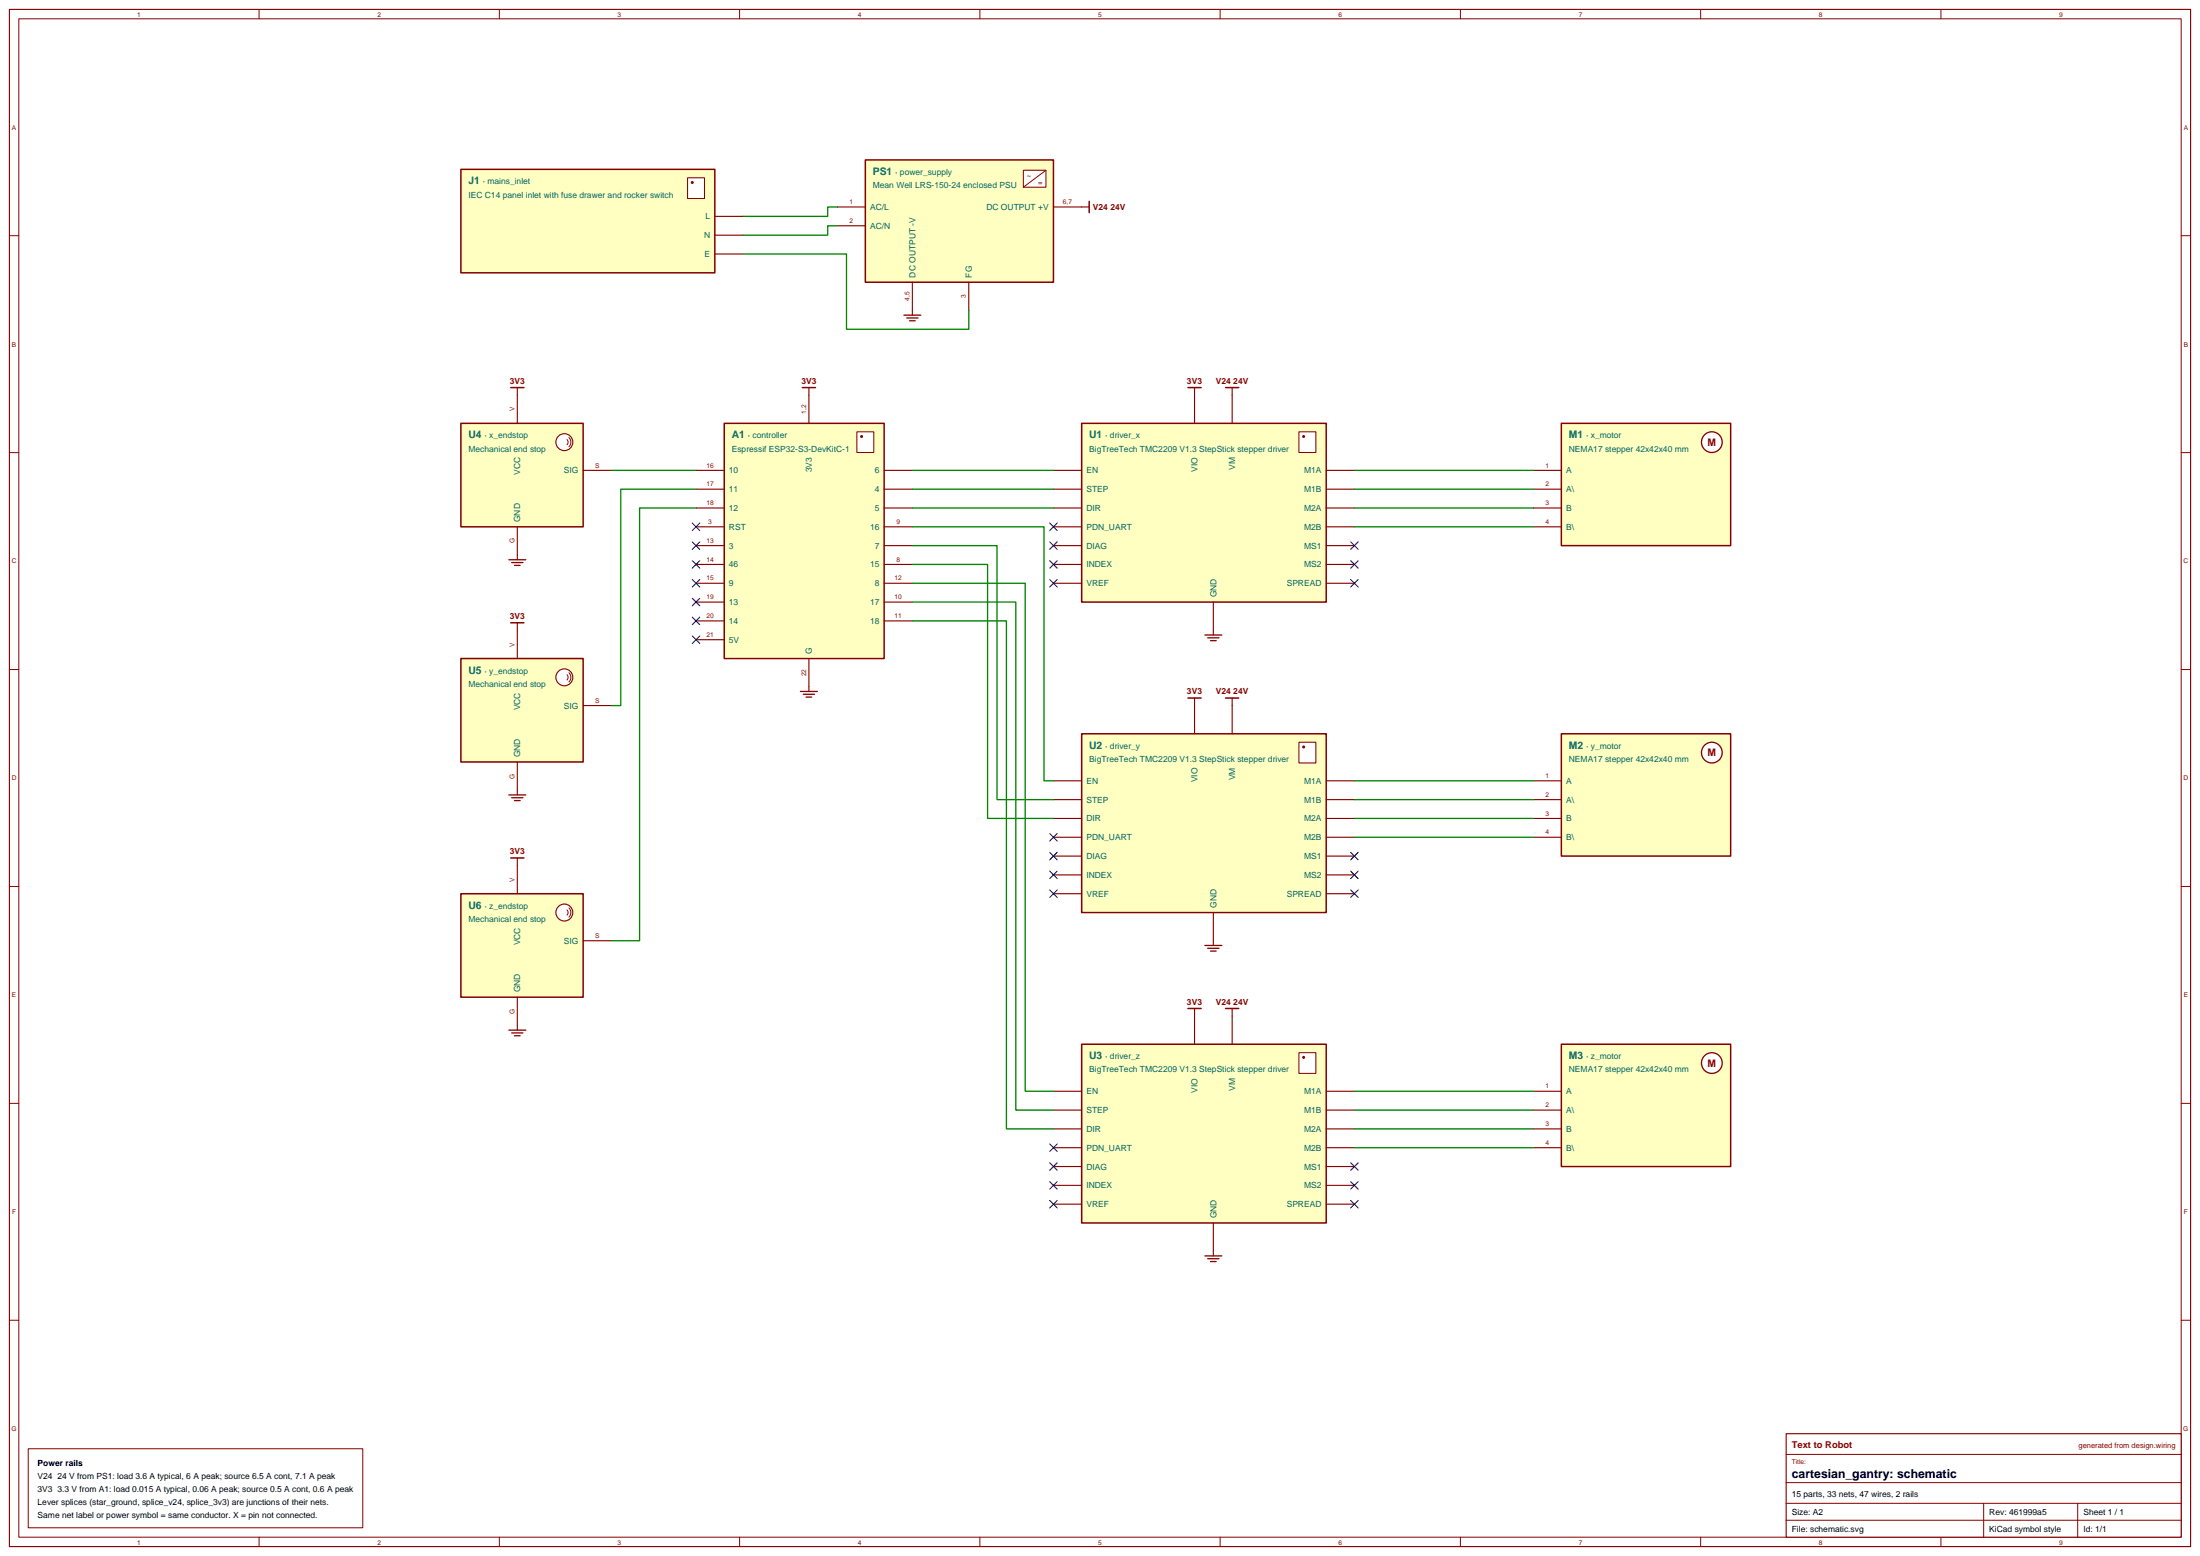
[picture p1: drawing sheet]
<svg xmlns="http://www.w3.org/2000/svg" width="825mm" height="583mm" viewBox="0 0 825 583" stroke-linecap="round" stroke-linejoin="round" font-family="sans-serif">
<path d="M3.5 3.5h818.1v576.5h-818.1z" fill="none" stroke="#850000" stroke-width=".42"/>
<g fill="none" stroke="#850000" stroke-width=".38">
<path d="M7.1 7.1h811v569.3h-811zM97.2 3.5v3.6M187.3 3.5v3.6M277.4 3.5v3.6M367.5 3.5v3.6M457.6 3.5v3.6M547.7 3.5v3.6M637.9 3.5v3.6M728 3.5v3.6M3.5 88.4h3.6M818.1 88.4h3.5M3.5 169.7h3.6"/>
<path d="M818.1 169.7h3.5M3.5 251.1h3.6M818.1 251.1h3.5M3.5 332.4h3.6M818.1 332.4h3.5M3.5 413.8h3.6M818.1 413.8h3.5M3.5 495.1h3.6M818.1 495.1h3.5M97.2 576.4v3.6M187.3 576.4v3.6M277.4 576.4v3.6"/>
<path d="M367.5 576.4v3.6M457.6 576.4v3.6M547.7 576.4v3.6M637.9 576.4v3.6M728 576.4v3.6"/>
</g>
<path d="M585.6 275.2h63.5v45.8h-63.5z" fill="#ffffc2" stroke="#850000" stroke-width=".56"/>
<circle cx="642.1" cy="282.2" r="3.9" fill="#fff" stroke="#850000" stroke-width=".49"/>
<path d="M575 292.8h10.6M575 299.9h10.6M575 306.9h10.6M575 314h10.6" fill="none" stroke="#850000" stroke-width=".42"/>
<path d="M172.9 246.9h45.8v38.9h-45.8z" fill="#ffffc2" stroke="#850000" stroke-width=".56"/>
<circle cx="211.7" cy="254" r="3.2" fill="#fff" stroke="#850000" stroke-width=".42"/>
<path d="M212.7 253l.4 1.2-.4 .8M213.4 252.3l.6 .9 .1 1.1-.7 1.4" fill="none" stroke="#850000" stroke-width=".38"/>
<path d="M194 236.4v10.5M218.7 264.6h10.6M194 285.8v10.5" fill="none" stroke="#850000" stroke-width=".42"/>
<path d="M585.6 158.8h63.5v45.8h-63.5z" fill="#ffffc2" stroke="#850000" stroke-width=".56"/>
<circle cx="642.1" cy="165.8" r="3.9" fill="#fff" stroke="#850000" stroke-width=".49"/>
<path d="M575 176.4h10.6M575 183.4h10.6M575 190.5h10.6M575 197.6h10.6" fill="none" stroke="#850000" stroke-width=".42"/>
<path d="M172.9 158.8h45.8v38.8h-45.8z" fill="#ffffc2" stroke="#850000" stroke-width=".56"/>
<circle cx="211.7" cy="165.8" r="3.2" fill="#fff" stroke="#850000" stroke-width=".42"/>
<path d="M212.7 164.8l.4 1.2-.4 .8M213.4 164.1l.6 .9 .1 1.1-.7 1.4" fill="none" stroke="#850000" stroke-width=".38"/>
<path d="M194 148.2v10.6M218.7 176.4h10.6M194 197.6v10.5" fill="none" stroke="#850000" stroke-width=".42"/>
<path d="M585.6 391.6h63.5v45.8h-63.5z" fill="#ffffc2" stroke="#850000" stroke-width=".56"/>
<circle cx="642.1" cy="398.6" r="3.9" fill="#fff" stroke="#850000" stroke-width=".49"/>
<path d="M575 409.2h10.6M575 416.3h10.6M575 423.3h10.6M575 430.4h10.6" fill="none" stroke="#850000" stroke-width=".42"/>
<path d="M172.9 335.1h45.8v38.8h-45.8z" fill="#ffffc2" stroke="#850000" stroke-width=".56"/>
<circle cx="211.7" cy="342.2" r="3.2" fill="#fff" stroke="#850000" stroke-width=".42"/>
<path d="M212.7 341.2l.4 1.2-.4 .8M213.4 340.5l.6 .9 .1 1.1-.7 1.4" fill="none" stroke="#850000" stroke-width=".38"/>
<path d="M194 324.6v10.5M218.7 352.8h10.6M194 373.9v10.6" fill="none" stroke="#850000" stroke-width=".42"/>
<path d="M324.6 60h70.5v45.8h-70.5z" fill="#ffffc2" stroke="#850000" stroke-width=".56"/>
<path d="M383.8 63.9h8.5v6.3h-8.5z" fill="#fff" stroke="#850000" stroke-width=".39"/>
<path d="M392.3 63.9l-8.5 6.3" fill="none" stroke="#850000" stroke-width=".38"/>
<path d="M314 77.6h10.6M395.1 77.6h10.6M314 84.7h10.6M342.2 105.8v10.6M363.4 105.8v10.6" fill="none" stroke="#850000" stroke-width=".42"/>
<path d="M271.6 158.8h60v88.1h-60z" fill="#ffffc2" stroke="#850000" stroke-width=".56"/>
<path d="M321.4 161.9h6.3v7.8h-6.3z" fill="#fff" stroke="#850000" stroke-width=".39"/>
<circle cx="323.1" cy="163.7" r=".56" fill="#850000"/>
<g fill="none" stroke="#850000" stroke-width=".42">
<path d="M303.4 148.2v10.6M261.1 176.4h10.5M331.6 176.4h10.6M261.1 197.6h10.5M261.1 183.4h10.5M261.1 190.5h10.5M331.6 197.6h10.6M331.6 183.4h10.6M331.6 190.5h10.6M261.1 204.6h10.5M261.1 211.7h10.5M261.1 218.7h10.5"/>
<path d="M331.6 204.6h10.6M331.6 211.7h10.6M331.6 218.7h10.6M261.1 225.8h10.5M261.1 232.8h10.5M261.1 239.9h10.5M331.6 225.8h10.6M331.6 232.8h10.6M303.4 246.9v10.6"/>
</g>
<path d="M405.7 158.8h91.7v67h-91.7z" fill="#ffffc2" stroke="#850000" stroke-width=".56"/>
<path d="M487.2 161.9h6.3v7.8h-6.3z" fill="#fff" stroke="#850000" stroke-width=".39"/>
<circle cx="489" cy="163.7" r=".56" fill="#850000"/>
<g fill="none" stroke="#850000" stroke-width=".42">
<path d="M448 148.2v10.6M462.1 148.2v10.6M395.1 176.4h10.6M497.4 176.4h10.6M395.1 183.4h10.6M395.1 190.5h10.6M395.1 197.6h10.6M497.4 183.4h10.6M497.4 190.5h10.6M497.4 197.6h10.6M395.1 204.6h10.6M395.1 211.7h10.6"/>
<path d="M395.1 218.7h10.6M497.4 204.6h10.6M497.4 211.7h10.6M497.4 218.7h10.6M455.1 225.8v10.6"/>
</g>
<path d="M405.7 275.2h91.7v67h-91.7z" fill="#ffffc2" stroke="#850000" stroke-width=".56"/>
<path d="M487.2 278.3h6.3v7.8h-6.3z" fill="#fff" stroke="#850000" stroke-width=".39"/>
<circle cx="489" cy="280.1" r=".56" fill="#850000"/>
<g fill="none" stroke="#850000" stroke-width=".42">
<path d="M448 264.6v10.6M462.1 264.6v10.6M395.1 292.8h10.6M395.1 299.9h10.6M497.4 292.8h10.6M497.4 299.9h10.6M395.1 306.9h10.6M395.1 314h10.6M497.4 306.9h10.6M497.4 314h10.6M395.1 321h10.6M395.1 328.1h10.6"/>
<path d="M395.1 335.1h10.6M497.4 321h10.6M497.4 328.1h10.6M497.4 335.1h10.6M455.1 342.2v10.6"/>
</g>
<path d="M405.7 391.6h91.7v67h-91.7z" fill="#ffffc2" stroke="#850000" stroke-width=".56"/>
<path d="M487.2 394.8h6.3v7.7h-6.3z" fill="#fff" stroke="#850000" stroke-width=".39"/>
<circle cx="489" cy="396.5" r=".56" fill="#850000"/>
<g fill="none" stroke="#850000" stroke-width=".42">
<path d="M448 381v10.6M462.1 381v10.6M395.1 409.2h10.6M395.1 416.3h10.6M497.4 409.2h10.6M497.4 416.3h10.6M395.1 423.3h10.6M395.1 430.4h10.6M395.1 437.4h10.6M497.4 423.3h10.6M497.4 430.4h10.6M497.4 437.4h10.6"/>
<path d="M395.1 444.5h10.6M395.1 451.6h10.6M455.1 458.6v10.6M497.4 444.5h10.6M497.4 451.6h10.6"/>
</g>
<path d="M172.9 63.5h95.2v38.8h-95.2z" fill="#ffffc2" stroke="#850000" stroke-width=".56"/>
<path d="M257.9 66.7h6.3v7.7h-6.3z" fill="#fff" stroke="#850000" stroke-width=".39"/>
<circle cx="259.6" cy="68.4" r=".56" fill="#850000"/>
<g fill="none" stroke="#850000" stroke-width=".42">
<path d="M405.7 77.6h2.8M268.1 81.1h10.6M268.1 88.2h10.6M268.1 95.2h10.6M342.2 116.4v1.8M194 145.3v2.9M303.4 145.3v2.9M448 145.3v2.9M462.1 145.3v2.9M194 208.1v1.8M194 233.5v2.9M455.1 236.4v1.7"/>
<path d="M303.4 257.5v1.8M448 261.8v2.8M462.1 261.8v2.8M194 296.3v1.8M194 321.7v2.9M455.1 352.8v1.7M448 378.2v2.8M462.1 378.2v2.8M194 384.5v1.8M455.1 469.2v1.8"/>
</g>
<path d="M408.5 75.5v4.2M191.6 145.3h4.9M300.9 145.3h5M445.6 145.3h4.9M459.7 145.3h4.9M191.6 233.5h4.9M445.6 261.8h4.9M459.7 261.8h4.9M191.6 321.7h4.9M445.6 378.2h4.9M459.7 378.2h4.9" fill="none" stroke="#850000" stroke-width=".56"/>
<g fill="none" stroke="#850000" stroke-width=".49">
<path d="M339 118.2h6.4M340.1 119.2h4.2M341.1 120.3h2.2M190.9 209.9h6.3M191.9 211h4.2M193 212h2.1M451.9 238.1h6.4M453 239.2h4.2M300.2 259.3h6.4M454 240.2h2.1M301.3 260.4h4.2M302.3 261.4h2.1"/>
<path d="M190.9 298.1h6.3M191.9 299.2h4.2M193 300.2h2.1M451.9 354.5h6.4M453 355.6h4.2M454 356.7h2.1M190.9 386.3h6.3M191.9 387.4h4.2M193 388.4h2.1M451.9 471h6.4M453 472h4.2M454 473.1h2.1"/>
</g>
<g fill="none" stroke="#0000c7" stroke-width=".42">
<path d="M259.6 196.1l2.9 2.9M262.5 196.1l-2.9 2.9M393.7 196.1l2.8 2.9M396.5 196.1l-2.8 2.9M259.6 203.2l2.9 2.8M259.6 210.3l2.9 2.8M259.6 217.3l2.9 2.8M262.5 203.2l-2.9 2.8M262.5 210.3l-2.9 2.8M262.5 217.3l-2.9 2.8M393.7 203.2l2.8 2.8M393.7 210.3l2.8 2.8"/>
<path d="M393.7 217.3l2.8 2.8M396.5 203.2l-2.8 2.8M396.5 210.3l-2.8 2.8M396.5 217.3l-2.8 2.8M506.6 203.2l2.8 2.8M506.6 210.3l2.8 2.8M506.6 217.3l2.8 2.8M509.4 203.2l-2.8 2.8M509.4 210.3l-2.8 2.8M509.4 217.3l-2.8 2.8M259.6 224.4l2.9 2.8M259.6 231.4l2.9 2.8"/>
<path d="M259.6 238.5l2.9 2.8M262.5 224.4l-2.9 2.8M262.5 231.4l-2.9 2.8M262.5 238.5l-2.9 2.8M393.7 312.6l2.8 2.8M393.7 319.6l2.8 2.8M396.5 312.6l-2.8 2.8M396.5 319.6l-2.8 2.8M506.6 319.6l2.8 2.8M509.4 319.6l-2.8 2.8M393.7 326.7l2.8 2.8M393.7 333.7l2.8 2.8"/>
<path d="M396.5 326.7l-2.8 2.8M396.5 333.7l-2.8 2.8M506.6 326.7l2.8 2.8M506.6 333.7l2.8 2.8M509.4 326.7l-2.8 2.8M509.4 333.7l-2.8 2.8M393.7 429l2.8 2.8M393.7 436l2.8 2.9M396.5 429l-2.8 2.8M396.5 436l-2.8 2.9M506.6 436l2.8 2.9M509.4 436l-2.8 2.9"/>
<path d="M393.7 443.1l2.8 2.8M393.7 450.1l2.8 2.9M396.5 443.1l-2.8 2.8M396.5 450.1l-2.8 2.9M506.6 443.1l2.8 2.8M506.6 450.1l2.8 2.9M509.4 443.1l-2.8 2.8M509.4 450.1l-2.8 2.9"/>
</g>
<g fill="none" stroke="#008500" stroke-width=".49">
<path d="M314 77.6h-3.6v3.5h-31.7M278.7 95.2h38.8v28.3h45.9v-7.1M314 84.7h-3.6v3.5h-31.7M229.3 176.4h31.8M342.2 176.4h52.9M508 176.4h67M261.1 190.5h-21.2v162.3h-10.6M261.1 183.4h-28.3v81.2h-3.5M342.2 197.6h49.4v95.2h3.5M342.2 183.4h52.9M342.2 190.5h52.9M508 183.4h67"/>
<path d="M508 190.5h67M508 197.6h67M342.2 218.7h42.3v190.5h10.6M342.2 204.6h31.7v95.3h21.2M342.2 211.7h28.2v95.2h24.7M342.2 225.8h38.8v190.5h14.1M342.2 232.8h35.3v190.5h17.6M508 292.8h67M508 299.9h67M508 306.9h67M508 314h67M508 409.2h67"/>
<path d="M508 416.3h67M508 423.3h67M508 430.4h67"/>
</g>
<path d="M10.6 543.3h125.5v29.6h-125.5z" fill="#fff" stroke="#850000" stroke-width=".38"/>
<path d="M669.9 537.6h148.2v38.8h-148.2z" fill="#fff" stroke="#850000" stroke-width=".42"/>
<path d="M669.9 545.4h148.2M669.9 556h148.2M669.9 563.7h148.2M669.9 570.1h148.2M744 563.7v12.7M779.3 563.7v12.7" fill="none" stroke="#850000" stroke-width=".38"/>
<text font-size="4.6" x="672" y="554.2">cartesian_gantry: schematic</text>
<g font-size="3.9" fill="#006363">
<text x="327.4" y="65.6">PS1</text>
<text x="175.7" y="69.1">J1</text>
<text x="175.7" y="164.4">U4</text>
<text x="274.5" y="164.4">A1</text>
<text x="408.5" y="164.4">U1</text>
<text x="588.4" y="164.4">M1</text>
<text x="175.7" y="252.6">U5</text>
<text x="408.5" y="280.8">U2</text>
<text x="588.4" y="280.8">M2</text>
<text x="175.7" y="340.8">U6</text>
<text x="408.5" y="397.2">U3</text>
<text x="588.4" y="397.2">M3</text>
</g>
<g font-size="3.9" fill="#850000">
<text x="640.4" y="167.2">M</text>
<text x="640.4" y="283.6">M</text>
<text x="640.4" y="400">M</text>
</g>
<text font-size="3.5" fill="#850000" x="672" y="542.9">Text to Robot</text>
<g font-size="3.2" fill="#006363">
<text x="335.8" y="65.6">· power_supply</text>
<text x="181.1" y="69.1">· mains_inlet</text>
<text x="327.4" y="70.6">Mean Well LRS-150-24 enclosed PSU</text>
<text x="175.7" y="74.1">IEC C14 panel inlet with fuse drawer and rocker switch</text>
<text x="264.6" y="82.3">L</text>
<text x="326.3" y="78.7">AC/L</text>
<text x="370" y="78.7">DC OUTPUT +V</text>
<text x="264.1" y="89.3">N</text>
<text x="326.3" y="85.8">AC/N</text>
<text x="264.2" y="96.4">E</text>
<text x="343.3" y="104.1" transform="rotate(-90 343.3 104.1)">DC OUTPUT -V</text>
<text x="364.5" y="104.1" transform="rotate(-90 364.5 104.1)">FG</text>
<text x="181.7" y="164.4">· x_endstop</text>
<text x="280.5" y="164.4">· controller</text>
<text x="414.6" y="164.4">· driver_x</text>
<text x="594.9" y="164.4">· x_motor</text>
<text x="175.7" y="169.3">Mechanical end stop</text>
<text x="274.5" y="169.3">Espressif ESP32-S3-DevKitC-1</text>
<text x="408.5" y="169.3">BigTreeTech TMC2209 V1.3 StepStick stepper driver</text>
<text x="588.4" y="169.3">NEMA17 stepper 42x42x40 mm</text>
<text x="195.2" y="178.2" transform="rotate(-90 195.2 178.2)">VCC</text>
<text x="211.5" y="177.5">SIG</text>
<text x="273.4" y="177.5">10</text>
<text x="304.5" y="177.1" transform="rotate(-90 304.5 177.1)">3V3</text>
<text x="328.1" y="177.5">6</text>
<text x="407.5" y="177.5">EN</text>
<text x="449.2" y="176.9" transform="rotate(-90 449.2 176.9)">VIO</text>
<text x="463.3" y="176.2" transform="rotate(-90 463.3 176.2)">VM</text>
<text x="489.1" y="177.5">M1A</text>
<text x="587.4" y="177.5">A</text>
<text x="273.4" y="184.6">11</text>
<text x="328.1" y="184.6">4</text>
<text x="407.5" y="184.6">STEP</text>
<text x="489.1" y="184.6">M1B</text>
<text x="587.4" y="184.6">A\</text>
<text x="273.4" y="191.6">12</text>
<text x="328.1" y="191.6">5</text>
<text x="407.5" y="191.6">DIR</text>
<text x="489.1" y="191.6">M2A</text>
<text x="587.4" y="191.6">B</text>
<text x="195.2" y="195.8" transform="rotate(-90 195.2 195.8)">GND</text>
<text x="273.4" y="198.7">RST</text>
<text x="326.3" y="198.7">16</text>
<text x="407.5" y="198.7">PDN_UART</text>
<text x="489.1" y="198.7">M2B</text>
<text x="587.4" y="198.7">B\</text>
<text x="273.4" y="205.7">3</text>
<text x="328.1" y="205.7">7</text>
<text x="407.5" y="205.7">DIAG</text>
<text x="489.1" y="205.7">MS1</text>
<text x="273.4" y="212.8">46</text>
<text x="326.3" y="212.8">15</text>
<text x="407.5" y="212.8">INDEX</text>
<text x="489.1" y="212.8">MS2</text>
<text x="273.4" y="219.9">9</text>
<text x="328.1" y="219.9">8</text>
<text x="407.5" y="219.9">VREF</text>
<text x="482.6" y="219.9">SPREAD</text>
<text x="273.4" y="226.9">13</text>
<text x="326.3" y="226.9">17</text>
<text x="456.2" y="224" transform="rotate(-90 456.2 224)">GND</text>
<text x="273.4" y="234">14</text>
<text x="326.3" y="234">18</text>
<text x="273.4" y="241">5V</text>
<text x="304.5" y="245.2" transform="rotate(-90 304.5 245.2)">G</text>
<text x="175.7" y="257.5">Mechanical end stop</text>
<text x="181.7" y="252.6">· y_endstop</text>
<text x="195.2" y="266.3" transform="rotate(-90 195.2 266.3)">VCC</text>
<text x="211.5" y="265.7">SIG</text>
<text x="414.6" y="280.8">· driver_y</text>
<text x="594.9" y="280.8">· y_motor</text>
<text x="195.2" y="284" transform="rotate(-90 195.2 284)">GND</text>
<text x="408.5" y="285.8">BigTreeTech TMC2209 V1.3 StepStick stepper driver</text>
<text x="588.4" y="285.8">NEMA17 stepper 42x42x40 mm</text>
<text x="407.5" y="293.9">EN</text>
<text x="449.2" y="293.3" transform="rotate(-90 449.2 293.3)">VIO</text>
<text x="463.3" y="292.6" transform="rotate(-90 463.3 292.6)">VM</text>
<text x="489.1" y="293.9">M1A</text>
<text x="587.4" y="293.9">A</text>
<text x="407.5" y="301">STEP</text>
<text x="489.1" y="301">M1B</text>
<text x="587.4" y="301">A\</text>
<text x="407.5" y="308">DIR</text>
<text x="489.1" y="308">M2A</text>
<text x="587.4" y="308">B</text>
<text x="407.5" y="315.1">PDN_UART</text>
<text x="489.1" y="315.1">M2B</text>
<text x="587.4" y="315.1">B\</text>
<text x="407.5" y="322.2">DIAG</text>
<text x="489.1" y="322.2">MS1</text>
<text x="407.5" y="329.2">INDEX</text>
<text x="489.1" y="329.2">MS2</text>
<text x="181.7" y="340.8">· z_endstop</text>
<text x="407.5" y="336.3">VREF</text>
<text x="456.2" y="340.4" transform="rotate(-90 456.2 340.4)">GND</text>
<text x="482.6" y="336.3">SPREAD</text>
<text x="175.7" y="345.7">Mechanical end stop</text>
<text x="211.5" y="353.9">SIG</text>
<text x="195.2" y="354.5" transform="rotate(-90 195.2 354.5)">VCC</text>
<text x="195.2" y="372.2" transform="rotate(-90 195.2 372.2)">GND</text>
<text x="414.6" y="397.2">· driver_z</text>
<text x="594.9" y="397.2">· z_motor</text>
<text x="408.5" y="402.2">BigTreeTech TMC2209 V1.3 StepStick stepper driver</text>
<text x="588.4" y="402.2">NEMA17 stepper 42x42x40 mm</text>
<text x="407.5" y="410.4">EN</text>
<text x="449.2" y="409.8" transform="rotate(-90 449.2 409.8)">VIO</text>
<text x="463.3" y="409" transform="rotate(-90 463.3 409)">VM</text>
<text x="489.1" y="410.4">M1A</text>
<text x="587.4" y="410.4">A</text>
<text x="407.5" y="417.4">STEP</text>
<text x="489.1" y="417.4">M1B</text>
<text x="587.4" y="417.4">A\</text>
<text x="407.5" y="424.5">DIR</text>
<text x="489.1" y="424.5">M2A</text>
<text x="587.4" y="424.5">B</text>
<text x="407.5" y="431.5">PDN_UART</text>
<text x="489.1" y="431.5">M2B</text>
<text x="587.4" y="431.5">B\</text>
<text x="407.5" y="438.6">DIAG</text>
<text x="489.1" y="438.6">MS1</text>
<text x="407.5" y="445.6">INDEX</text>
<text x="489.1" y="445.6">MS2</text>
<text x="407.5" y="452.7">VREF</text>
<text x="482.6" y="452.7">SPREAD</text>
<text x="456.2" y="456.8" transform="rotate(-90 456.2 456.8)">GND</text>
</g>
<g font-size="3.2" fill="#850000">
<text x="409.9" y="78.7">V24 24V</text>
<text x="191.2" y="143.9">3V3</text>
<text x="300.6" y="143.9">3V3</text>
<text x="445.2" y="143.9">3V3</text>
<text x="456" y="143.9">V24 24V</text>
<text x="191.2" y="232.1">3V3</text>
<text x="445.2" y="260.4">3V3</text>
<text x="456" y="260.4">V24 24V</text>
<text x="191.2" y="320.3">3V3</text>
<text x="445.2" y="376.8">3V3</text>
<text x="456" y="376.8">V24 24V</text>
</g>
<g font-size="3.2">
<text x="14.1" y="549.6">Power rails</text>
<text x="14.1" y="554.6">V24 24 V from PS1: load 3.6 A typical, 6 A peak; source 6.5 A cont, 7.1 A peak</text>
<text x="14.1" y="559.5">3V3 3.3 V from A1: load 0.015 A typical, 0.06 A peak; source 0.5 A cont, 0.6 A peak</text>
<text x="672" y="561.3">15 parts, 33 nets, 47 wires, 2 rails</text>
<text x="14.1" y="564.4">Lever splices (star_ground, splice_v24, splice_3v3) are junctions of their nets.</text>
<text x="14.1" y="569.4">Same net label or power symbol = same conductor. X = pin not connected.</text>
<text x="672" y="568">Size: A2</text>
<text x="746.1" y="568">Rev: 461999a5</text>
<text x="781.4" y="568">Sheet 1 / 1</text>
<text x="672" y="574.3">File: schematic.svg</text>
<text x="746.1" y="574.3">KiCad symbol style</text>
<text x="781.4" y="574.3">Id: 1/1</text>
</g>
<g font-size="2.8" fill="#850000">
<text x="385.1" y="66.7">~</text>
<text x="389.3" y="69.5">=</text>
<text x="779.6" y="542.9">generated from design.wiring</text>
</g>
<g font-size="2.5" fill="#850000">
<text x="51.4" y="6.4">1</text>
<text x="141.5" y="6.4">2</text>
<text x="231.7" y="6.4">3</text>
<text x="321.8" y="6.4">4</text>
<text x="411.9" y="6.4">5</text>
<text x="502" y="6.4">6</text>
<text x="592.1" y="6.4">7</text>
<text x="682.2" y="6.4">8</text>
<text x="772.3" y="6.4">9</text>
<text x="4.5" y="48.6">A</text>
<text x="819" y="48.6">A</text>
<text x="4.5" y="129.9">B</text>
<text x="819" y="129.9">B</text>
<text x="4.4" y="211.3">C</text>
<text x="819" y="211.3">C</text>
<text x="4.4" y="292.6">D</text>
<text x="819" y="292.6">D</text>
<text x="4.5" y="374">E</text>
<text x="819" y="374">E</text>
<text x="4.5" y="455.3">F</text>
<text x="819.1" y="455.3">F</text>
<text x="4.3" y="536.6">G</text>
<text x="818.9" y="536.6">G</text>
<text x="672" y="548.9">Title:</text>
<text x="51.4" y="579.3">1</text>
<text x="141.5" y="579.3">2</text>
<text x="231.7" y="579.3">3</text>
<text x="321.8" y="579.3">4</text>
<text x="411.9" y="579.3">5</text>
<text x="502" y="579.3">6</text>
<text x="592.1" y="579.3">7</text>
<text x="682.2" y="579.3">8</text>
<text x="772.3" y="579.3">9</text>
</g>
<g font-size="2.5" fill="#a80000">
<text x="318.6" y="76.6">1</text>
<text x="398.7" y="76.6">6,7</text>
<text x="318.6" y="83.6">2</text>
<text x="341.1" y="112.8" transform="rotate(-90 341.1 112.8)">4,5</text>
<text x="362.3" y="111.8" transform="rotate(-90 362.3 111.8)">3</text>
<text x="193" y="154.3" transform="rotate(-90 193 154.3)">V</text>
<text x="302.3" y="155.2" transform="rotate(-90 302.3 155.2)">1,2</text>
<text x="223.2" y="175.3">S</text>
<text x="265" y="175.3">16</text>
<text x="579.6" y="175.3">1</text>
<text x="265" y="182.4">17</text>
<text x="579.6" y="182.4">2</text>
<text x="265" y="189.4">18</text>
<text x="579.6" y="189.4">3</text>
<text x="265.7" y="196.5">3</text>
<text x="336.2" y="196.5">9</text>
<text x="579.6" y="196.5">4</text>
<text x="193" y="203.8" transform="rotate(-90 193 203.8)">G</text>
<text x="265" y="203.6">13</text>
<text x="265" y="210.6">14</text>
<text x="336.2" y="210.6">8</text>
<text x="265" y="217.7">15</text>
<text x="335.5" y="217.7">12</text>
<text x="265" y="224.7">19</text>
<text x="335.5" y="224.7">10</text>
<text x="265" y="231.8">20</text>
<text x="335.5" y="231.8">11</text>
<text x="265" y="238.8">21</text>
<text x="193" y="242.5" transform="rotate(-90 193 242.5)">V</text>
<text x="302.3" y="253.6" transform="rotate(-90 302.3 253.6)">22</text>
<text x="223.2" y="263.5">S</text>
<text x="193" y="292" transform="rotate(-90 193 292)">G</text>
<text x="579.6" y="291.7">1</text>
<text x="579.6" y="298.8">2</text>
<text x="579.6" y="305.9">3</text>
<text x="579.6" y="312.9">4</text>
<text x="193" y="330.7" transform="rotate(-90 193 330.7)">V</text>
<text x="223.2" y="351.7">S</text>
<text x="193" y="380.2" transform="rotate(-90 193 380.2)">G</text>
<text x="579.6" y="408.2">1</text>
<text x="579.6" y="415.2">2</text>
<text x="579.6" y="422.3">3</text>
<text x="579.6" y="429.3">4</text>
</g>
</svg>
